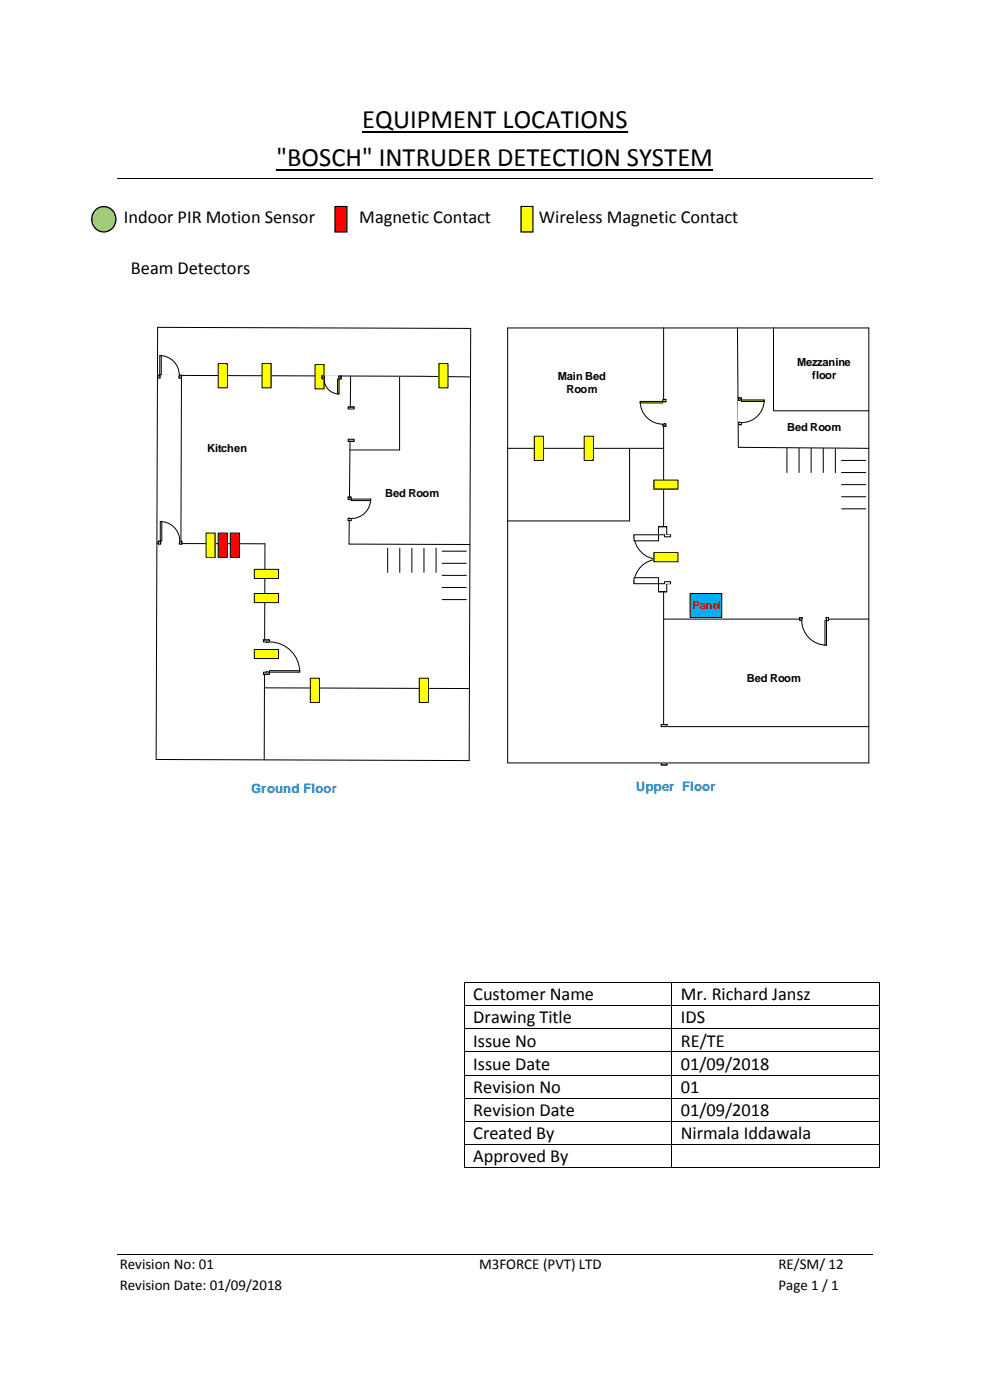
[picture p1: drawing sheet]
<svg xmlns="http://www.w3.org/2000/svg" width="210mm" height="297mm" viewBox="0 0 210 297" stroke-linecap="round" stroke-linejoin="round" font-family="sans-serif">
<path d="M58.7 36h92.6M76.9 28.1h56.3" fill="none" stroke="#000" stroke-width=".38"/>
<path d="M24.9 37.8h160.3M33.4 79.6l66.4 .4M33.4 69.4l66.5 .3-.4 91.7-66.4-.3zM38.5 79.6l-.1 35.7M74.4 79.8l-.4 35.6 25.7 .1M74.2 95.5h10.6M34.4 115.3l21.8 .1-.2 45.8M38.4 115.1l-5.1 .2M56.1 145.9l43.5 .2" fill="none" stroke="#000" stroke-width=".21"/>
<path d="M66.8 77.4h2v5.1h-2z" fill-rule="evenodd" fill="#ff0"/>
<path d="M66.8 77.4h2v5.1h-2z" fill="none" stroke="#000" stroke-width=".21"/>
<path d="M55.6 77.1h1.9v5.2h-1.9z" fill-rule="evenodd" fill="#ff0"/>
<path d="M55.6 77.1h1.9v5.2h-1.9z" fill="none" stroke="#000" stroke-width=".21"/>
<path d="M46.3 77.1h1.9v5.2h-1.9z" fill-rule="evenodd" fill="#ff0"/>
<path d="M46.3 77.1h1.9v5.2h-1.9z" fill="none" stroke="#000" stroke-width=".21"/>
<path d="M43.7 113.1h1.9v5.1h-1.9z" fill-rule="evenodd" fill="#ff0"/>
<path d="M43.7 113.1h1.9v5.1h-1.9z" fill="none" stroke="#000" stroke-width=".21"/>
<path d="M48.9 113.1h1.9v5.1h-1.9z" fill-rule="evenodd" fill="#f00"/>
<path d="M48.9 113.1h1.9v5.1h-1.9z" fill="none" stroke="#000" stroke-width=".21"/>
<path d="M46.3 113.1h1.9v5.1h-1.9z" fill-rule="evenodd" fill="#f00"/>
<path d="M46.3 113.1h1.9v5.1h-1.9z" fill="none" stroke="#000" stroke-width=".21"/>
<path d="M93.1 77.1h1.9v5.2h-1.9z" fill-rule="evenodd" fill="#ff0"/>
<g fill="none" stroke="#000" stroke-width=".21">
<path d="M93.1 77.1h1.9v5.2h-1.9zM107.7 69.6h76.6v92.3h-76.6zM140.8 69.6v92.3M156.4 69.6l.2 25.3 27.7 .2M164.1 69.6v17.6h20.2M166.9 95.1v5.2M169.5 95.1v5.2M172.1 95.1v5.2M174.6 95.1v5.2M177.2 95.1v5.2M178.5 97.7h5.2M82.2 116.3v5.1"/>
<path d="M84.8 116.3v5.1M87.4 116.3v5.1M89.9 116.3v5.1M92.5 116.3v5.1M93.8 119.5h5.1M93.8 116.9h5.1M178.5 102.8h5.2M178.5 100.3h5.2M178.5 105.4h5.2M178.5 108h5.2M93.8 122.1h5.1M93.8 124.6h5.1"/>
<path d="M93.8 127.2h5.1M140.8 131.3h43.5"/>
</g>
<path d="M33.5 79.5h5l-.1 .8-4.9-.1z" fill-rule="evenodd" fill="#fff"/>
<path d="M33.5 79.5h5l-.1 .8-4.9-.1z" fill="none" stroke="#fff" stroke-width=".21"/>
<path d="M33.5 79.6h.4v.6h-.4zM38 79.6v.6h.4l.1-.6z" fill-rule="evenodd" fill="#fff"/>
<path d="M33.9 79.9v-.3h-.4v.6h.4M38 79.9v-.3h.5l-.1 .6h-.4" fill="none" stroke="#000" stroke-width=".21"/>
<path d="M33.9 79.9l.1 .3zM37.9 79.9l.1 .3z" fill-rule="evenodd" fill="#fff"/>
<path d="M33.5 79.6v.6M33.9 79.9h.1l-.1 .3M33.9 75.4a4.1 4.1 0 0 1 4.1 4.2M38 79.9l-.1 .3h.1M38.5 79.6l-.1 .6" fill="none" stroke="#000" stroke-width=".21"/>
<path d="M33.9 75.4h.3v4.2h-.3z" fill-rule="evenodd" fill="#fff"/>
<path d="M33.9 75.4h.3v4.2h-.3z" fill="none" stroke="#000" stroke-width=".21"/>
<path d="M68.3 79.7h4.1v.7h-4.1z" fill-rule="evenodd" fill="#fff"/>
<path d="M68.3 79.7h4.1v.7h-4.1z" fill="none" stroke="#fff" stroke-width=".21"/>
<path d="M71.9 79.8h.5v.6h-.5zM68.3 79.8v.6h.5v-.6z" fill-rule="evenodd" fill="#ff0"/>
<path d="M68.8 79.8h-.5v.6h.5v-.3M71.9 79.8h.5v.6h-.5v-.3" fill="none" stroke="#000" stroke-width=".21"/>
<path d="M71.8 79.8l.1 .3zM68.8 79.8l.1 .3z" fill-rule="evenodd" fill="#ff0"/>
<path d="M68.3 79.8v.6M68.8 79.8h.1l-.1 .3M71.9 79.8h-.1l.1 .3M72.4 79.8v.6M68.8 80.4a3.2 3.2 0 0 0 3.1 3.2M71.6 80.4h.3v3.2h-.3z" fill="none" stroke="#000" stroke-width=".21"/>
<path d="M71.8 80.4v3.2" fill="none" stroke="#ff0" stroke-width=".33"/>
<path d="M65.8 143.9h2v5.1h-2z" fill-rule="evenodd" fill="#ff0"/>
<path d="M65.8 143.9h2v5.1h-2z" fill="none" stroke="#000" stroke-width=".21"/>
<path d="M88.9 143.9h2v5.1h-2z" fill-rule="evenodd" fill="#ff0"/>
<path d="M88.9 143.9h2v5.1h-2z" fill="none" stroke="#000" stroke-width=".21"/>
<path d="M54 125.9h5.1v1.9h-5.1z" fill-rule="evenodd" fill="#ff0"/>
<path d="M54 125.9h5.1v1.9h-5.1z" fill="none" stroke="#000" stroke-width=".21"/>
<path d="M54 120.8h5.1v1.9h-5.1z" fill-rule="evenodd" fill="#ff0"/>
<path d="M54 120.8h5.1v1.9h-5.1z" fill="none" stroke="#000" stroke-width=".21"/>
<path d="M55.8 135.8h1.4v7.2h-1.4z" fill-rule="evenodd" fill="#fff"/>
<path d="M55.8 135.8h1.4v7.2h-1.4z" fill="none" stroke="#fff" stroke-width=".21"/>
<path d="M55.9 142.6v.4h1.3v-.4zM55.9 135.8h1.3v.4h-1.3z" fill-rule="evenodd" fill="#fff"/>
<path d="M56.5 136.2h-.6v-.4h1.3v.4h-.4M56.5 142.6h-.6v.4h1.3v-.4h-.4" fill="none" stroke="#000" stroke-width=".21"/>
<path d="M56.5 142.5l.3 .1zM56.5 136.2l.3 .1z" fill-rule="evenodd" fill="#fff"/>
<path d="M55.9 135.8h1.3M56.5 136.2h.3M57.2 136.2a6.4 6.4 0 0 1 6.4 6.4M55.9 143h1.3M56.5 142.6v-.1l.3 .1" fill="none" stroke="#000" stroke-width=".21"/>
<path d="M57.2 142.3h6.4v.3h-6.4z" fill-rule="evenodd" fill="#fff"/>
<path d="M57.2 142.3h6.4v.3h-6.4z" fill="none" stroke="#000" stroke-width=".21"/>
<path d="M138.7 101.9h5.1v1.9h-5.1z" fill-rule="evenodd" fill="#ff0"/>
<path d="M138.7 101.9h5.1v1.9h-5.1z" fill="none" stroke="#000" stroke-width=".21"/>
<path d="M33.6 114.7h5v.8h-5z" fill-rule="evenodd" fill="#fff"/>
<path d="M33.6 114.7h5v.8h-5z" fill="none" stroke="#fff" stroke-width=".21"/>
<path d="M33.6 114.8h.4v.6h-.4zM38.1 114.8v.6h.5v-.6z" fill-rule="evenodd" fill="#fff"/>
<path d="M34 115.1v-.3h-.4v.6h.4M38.1 115.1v-.3h.5v.6h-.5" fill="none" stroke="#000" stroke-width=".21"/>
<path d="M34 115.1l.1 .3zM38 115.1l.1 .3z" fill-rule="evenodd" fill="#fff"/>
<path d="M33.6 114.8v.6M34 115.1h.1l-.1 .3M34 110.6a4.1 4.1 0 0 1 4.1 4.2M38.1 115.1h-.1l.1 .3M38.6 114.8v.6" fill="none" stroke="#000" stroke-width=".21"/>
<path d="M34 110.6h.3v4.2h-.3z" fill-rule="evenodd" fill="#fff"/>
<path d="M34 110.6h.3v4.2h-.3z" fill="none" stroke="#000" stroke-width=".21"/>
<path d="M73.8 105.5h.7v4.9h-.7z" fill-rule="evenodd" fill="#fff"/>
<path d="M73.8 105.5h.7v4.9h-.7z" fill="none" stroke="#fff" stroke-width=".21"/>
<path d="M73.9 105.5h.6v.4h-.6zM73.9 110v.4h.6v-.4z" fill-rule="evenodd" fill="#fff"/>
<path d="M73.9 105.9v-.4h.6v.4h-.3M73.9 110v.4h.6v-.4h-.3" fill="none" stroke="#000" stroke-width=".21"/>
<path d="M73.9 105.9l.3 .1zM73.9 109.9l.3 .1z" fill-rule="evenodd" fill="#fff"/>
<path d="M73.9 105.9v.1l.3-.1M73.9 110h.3M73.9 105.5h.6M73.9 110.4h.6M78.6 105.9a4.1 4.1 0 0 1-4.1 4.1" fill="none" stroke="#000" stroke-width=".21"/>
<path d="M74.5 105.9h4.1v.3h-4.1z" fill-rule="evenodd" fill="#fff"/>
<path d="M74.5 105.9h4.1v.3h-4.1z" fill="none" stroke="#000" stroke-width=".21"/>
<path d="M73.8 86.3h1.4v7.3h-1.4z" fill-rule="evenodd" fill="#fff"/>
<path d="M73.8 86.3h1.4v7.3h-1.4z" fill="none" stroke="#fff" stroke-width=".21"/>
<path d="M73.9 93.2v.4h1.2v-.4zM73.9 86.3h1.2v.5h-1.2z" fill-rule="evenodd" fill="#fff"/>
<path d="M73.9 93.2h1.2v.4h-1.2zM73.9 86.3h1.2v.5h-1.2zM73.9 93.6h1.2M73.9 86.3h1.2M107.7 95.1h33.1" fill="none" stroke="#000" stroke-width=".21"/>
<path d="M113.3 92.5h2v5.2h-2z" fill-rule="evenodd" fill="#ff0"/>
<path d="M113.3 92.5h2v5.2h-2z" fill="none" stroke="#000" stroke-width=".21"/>
<path d="M123.9 92.5h2v5.2h-2z" fill-rule="evenodd" fill="#ff0"/>
<path d="M123.9 92.5h2v5.2h-2zM140.2 154.2h44.1" fill="none" stroke="#000" stroke-width=".21"/>
<path d="M140.2 153.7h1.4v8.6h-1.4z" fill-rule="evenodd" fill="#fff"/>
<path d="M140.2 153.7h1.4v8.6h-1.4z" fill="none" stroke="#fff" stroke-width=".21"/>
<path d="M140.2 161.9v.4h1.3v-.4zM140.2 153.7h1.3v.5h-1.3z" fill-rule="evenodd" fill="#fff"/>
<path d="M140.2 153.7h1.3v.5h-1.3zM140.2 153.7h1.3M140.2 161.9h1.3v.4h-1.3zM140.2 162.3h1.3" fill="none" stroke="#000" stroke-width=".21"/>
<path d="M139.7 111.7h1.8v13.8h-1.8z" fill-rule="evenodd" fill="#fff"/>
<path d="M139.7 111.7h1.8v13.8h-1.8z" fill="none" stroke="#fff" stroke-width=".21"/>
<path d="M139.7 111.7v1.8h2.6h-.9v-1.8zM139.7 123.8h2.6h-.9v1.7h-1.7z" fill-rule="evenodd" fill="#fff"/>
<path d="M141 113.5h-1.3v-1.8h1.7v1.8h.9M141 123.8h-1.3v1.7h1.7v-1.7h.9" fill="none" stroke="#000" stroke-width=".21"/>
<path d="M141 113.5v.4h1.3v-.4zM141 123.4h1.3v.4h-1.3z" fill-rule="evenodd" fill="#fff"/>
<path d="M134.5 113.5a5.2 5.2 0 0 0 5.2 5.1 5.2 5.2 0 0 0-5.2 5.2M139.7 111.7h1.7M141 113.5v.4h1.3v-.4M139.7 125.5h1.7M141 123.8v-.4h1.3v.4" fill="none" stroke="#000" stroke-width=".21"/>
<path d="M134.5 122.6h5.2v1.2h-5.2z" fill-rule="evenodd" fill="#fff"/>
<path d="M134.5 122.6h5.2v1.2h-5.2z" fill="none" stroke="#000" stroke-width=".21"/>
<path d="M134.5 113.5h5.2v1.2h-5.2z" fill-rule="evenodd" fill="#fff"/>
<path d="M134.5 113.5h5.2v1.2h-5.2z" fill="none" stroke="#000" stroke-width=".21"/>
<path d="M146.4 125.9h6.7v5.1h-6.7z" fill-rule="evenodd" fill="#00b0f0"/>
<path d="M146.4 125.9h6.7v5.1h-6.7z" fill="none" stroke="#000" stroke-width=".21"/>
<path d="M169.7 131h6.1v.7h-6.1z" fill-rule="evenodd" fill="#fff"/>
<path d="M169.7 131h6.1v.7h-6.1z" fill="none" stroke="#fff" stroke-width=".21"/>
<path d="M175.3 131l.5 .1v.5h-.5zM169.7 131.1v.5h.4v-.6z" fill-rule="evenodd" fill="#fff"/>
<path d="M170.1 131l-.4 .1v.5h.4v-.3M175.3 131l.5 .1v.5h-.5v-.3" fill="none" stroke="#000" stroke-width=".21"/>
<path d="M175.2 131l.1 .3zM170.1 131l.1 .3z" fill-rule="evenodd" fill="#fff"/>
<path d="M169.7 131.1v.5M170.1 131v.3M170.1 131.6a5.2 5.2 0 0 0 5.2 5.3M175.3 131h-.1l.1 .3M175.8 131.1v.5" fill="none" stroke="#000" stroke-width=".21"/>
<path d="M175 131.6h.3v5.3h-.3z" fill-rule="evenodd" fill="#fff"/>
<path d="M175 131.6h.3v5.3h-.3z" fill="none" stroke="#000" stroke-width=".21"/>
<path d="M156.6 84.4h.7v5.7h-.7z" fill-rule="evenodd" fill="#fff"/>
<path d="M156.6 84.4h.7v5.7h-.7z" fill="none" stroke="#fff" stroke-width=".21"/>
<path d="M156.7 84.4h.6v.4h-.6zM156.7 89.7v.4h.6v-.4z" fill-rule="evenodd" fill="#ff0"/>
<path d="M156.7 84.8v-.4h.6v.4h-.3M156.7 89.7v.4h.6v-.4h-.3" fill="none" stroke="#000" stroke-width=".21"/>
<path d="M156.7 84.8l.3 .2zM156.7 89.6l.3 .1z" fill-rule="evenodd" fill="#ff0"/>
<path d="M156.7 84.8h.3M156.7 89.7v-.1l.3 .1M156.7 84.4h.6M156.7 90.1h.6M157.3 84.8h4.8v.4h-4.8zM162.1 84.8a4.8 4.8 0 0 1-4.8 4.9" fill="none" stroke="#000" stroke-width=".21"/>
<path d="M157.3 85h4.8" fill="none" stroke="#ff0" stroke-width=".32"/>
<path d="M140.6 84.7h.7v5.7h-.7z" fill-rule="evenodd" fill="#fff"/>
<path d="M140.6 84.7h.7v5.7h-.7z" fill="none" stroke="#fff" stroke-width=".21"/>
<path d="M140.6 84.7v.5h.7v-.5zM140.6 90h.7v.4h-.7z" fill-rule="evenodd" fill="#ff0"/>
<path d="M140.9 85.2h-.3v-.5h.7v.5M140.9 90h-.3v.4h.7v-.4" fill="none" stroke="#000" stroke-width=".21"/>
<path d="M140.9 85.2l.4 .1zM140.9 89.9l.4 .1z" fill-rule="evenodd" fill="#ff0"/>
<path d="M135.8 85.2h4.8v.3h-4.8zM135.8 85.2a4.8 4.8 0 0 0 4.8 4.8M140.6 84.7h.7M140.6 90.4h.7M140.9 85.2v.1l.4-.1M140.9 90v-.1l.4 .1" fill="none" stroke="#000" stroke-width=".21"/>
<path d="M135.8 85.3h4.8" fill="none" stroke="#ff0" stroke-width=".32"/>
<path d="M54 137.8h5.1v1.9h-5.1z" fill-rule="evenodd" fill="#ff0"/>
<path d="M54 137.8h5.1v1.9h-5.1z" fill="none" stroke="#000" stroke-width=".21"/>
<path d="M138.7 117.3h5.1v1.9h-5.1z" fill-rule="evenodd" fill="#ff0"/>
<g fill="none" stroke="#000" stroke-width=".21">
<path d="M84.8 80.1v15.4M133.6 95.1v15.4h-25.9M138.7 117.3h5.1v1.9h-5.1zM98.5 208.5v4.8M98.5 213.4v4.8M98.5 218.3v4.8M98.6 208.4h43.8M98.6 213.4h43.8M98.6 218.3h43.8M142.5 208.5v4.8M142.5 213.4v4.8M142.5 218.3v4.8"/>
<path d="M142.6 208.4h43.9M142.6 213.4h43.9M142.6 218.3h43.9M186.6 208.5v4.8M186.6 213.4v4.8M186.6 218.3v4.8M98.5 223.3v4.7M98.5 228.2v4.8M98.5 233.1v4.8M98.5 238v4.8M98.6 223.2h43.8M98.6 228.1h43.8"/>
<path d="M98.6 233h43.8M98.6 237.9h43.8M142.5 223.3v4.7M142.5 228.2v4.8M142.5 233.1v4.8M142.5 238v4.8M142.6 223.2h43.9M142.6 228.1h43.9M142.6 233h43.9M142.6 237.9h43.9M186.6 223.3v4.7M186.6 228.2v4.8"/>
<path d="M186.6 233.1v4.8M186.6 238v4.8M98.5 243v4.7M98.6 242.9h43.8M98.6 247.8h43.8M142.5 243v4.7M142.6 242.9h43.9M142.6 247.8h43.9M186.6 243v4.7M24.9 266.1h160.3"/>
</g>
<g fill="#000">
<path d="M98.4 208.4h.2v.1h-.2z" fill-rule="evenodd"/>
<path d="M98.4 208.4h.2v.1h-.2z" fill-rule="evenodd"/>
<path d="M98.4 213.3h.2v.1h-.2z" fill-rule="evenodd"/>
<path d="M98.4 218.2h.2v.1h-.2z" fill-rule="evenodd"/>
<path d="M142.4 208.4h.2v.1h-.2z" fill-rule="evenodd"/>
<path d="M142.4 213.3h.2v.1h-.2z" fill-rule="evenodd"/>
<path d="M142.4 218.2h.2v.1h-.2z" fill-rule="evenodd"/>
<path d="M186.5 208.4h.1v.1h-.1z" fill-rule="evenodd"/>
<path d="M186.5 208.4h.1v.1h-.1z" fill-rule="evenodd"/>
<path d="M186.5 213.3h.1v.1h-.1z" fill-rule="evenodd"/>
<path d="M186.5 218.2h.1v.1h-.1z" fill-rule="evenodd"/>
<path d="M98.4 223.1h.2v.2h-.2z" fill-rule="evenodd"/>
<path d="M98.4 228h.2v.2h-.2z" fill-rule="evenodd"/>
<path d="M98.4 233h.2v.1h-.2z" fill-rule="evenodd"/>
<path d="M98.4 237.9h.2v.1h-.2z" fill-rule="evenodd"/>
<path d="M142.4 223.1h.2v.2h-.2z" fill-rule="evenodd"/>
<path d="M142.4 228h.2v.2h-.2z" fill-rule="evenodd"/>
<path d="M142.4 233h.2v.1h-.2z" fill-rule="evenodd"/>
<path d="M142.4 237.9h.2v.1h-.2z" fill-rule="evenodd"/>
<path d="M186.5 223.1h.1v.2h-.1z" fill-rule="evenodd"/>
<path d="M186.5 228h.1v.2h-.1z" fill-rule="evenodd"/>
<path d="M186.5 233h.1v.1h-.1z" fill-rule="evenodd"/>
<path d="M186.5 237.9h.1v.1h-.1z" fill-rule="evenodd"/>
<path d="M98.4 242.8h.2v.2h-.2z" fill-rule="evenodd"/>
<path d="M98.4 247.7h.2v.2h-.2z" fill-rule="evenodd"/>
<path d="M98.4 247.7h.2v.2h-.2z" fill-rule="evenodd"/>
<path d="M142.4 242.8h.2v.2h-.2z" fill-rule="evenodd"/>
<path d="M142.4 247.7h.2v.2h-.2z" fill-rule="evenodd"/>
<path d="M186.5 242.8h.1v.2h-.1z" fill-rule="evenodd"/>
<path d="M186.5 247.7h.1v.2h-.1z" fill-rule="evenodd"/>
<path d="M186.5 247.7h.1v.2h-.1z" fill-rule="evenodd"/>
</g>
<path d="M20.4 44.4a2.62 2.62 0 0 1 3.5 .4 2.62 2.62 0 0 1 0 3.5 2.62 2.62 0 0 1-3.5 .3 2.79 2.79 0 0 1 0-4.2z" fill-rule="evenodd" fill="#92d050"/>
<path d="M20.4 44.4a2.62 2.62 0 0 1 3.5 .4 2.62 2.62 0 0 1 0 3.5 2.62 2.62 0 0 1-3.5 .3 2.79 2.79 0 0 1 0-4.2z" fill="none" stroke="#000" stroke-width=".26"/>
<path d="M71.1 43.8h2.5v5.4h-2.5z" fill-rule="evenodd" fill="#f00"/>
<path d="M71.1 43.8h2.5v5.4h-2.5z" fill="none" stroke="#000" stroke-width=".26"/>
<path d="M110.5 43.8h2.5v5.4h-2.5z" fill-rule="evenodd" fill="#ff0"/>
<path d="M110.5 43.8h2.5v5.4h-2.5z" fill="none" stroke="#000" stroke-width=".26"/>
<g font-size="5.6">
<text x="76.9" y="27.2">EQUIPMENT LOCATIONS</text>
<text x="58.7" y="35.2">&quot;BOSCH&quot; INTRUDER DETECTION SYSTEM</text>
</g>
<g font-size="3.9">
<text x="26.3" y="47.3">Indoor PIR Motion Sensor</text>
<text x="76.2" y="47.3">Magnetic Contact</text>
<text x="114.3" y="47.3">Wireless Magnetic Contact</text>
<text x="27.8" y="58.2">Beam Detectors</text>
<text x="100.4" y="212.2">Customer Name</text>
<text x="144.4" y="212.2">Mr. Richard Jansz</text>
<text x="100.4" y="217.1">Drawing Title</text>
<text x="144.4" y="217.1">IDS</text>
<text x="100.4" y="222">Issue No</text>
<text x="100.4" y="226.9">Issue Date</text>
<text x="144.4" y="222">RE/TE</text>
<text x="144.4" y="226.9">01/09/2018</text>
<text x="100.4" y="231.9">Revision No</text>
<text x="144.4" y="231.9">01</text>
<text x="100.4" y="236.8">Revision Date</text>
<text x="144.4" y="236.8">01/09/2018</text>
<text x="100.4" y="241.7">Created By</text>
<text x="144.4" y="241.7">Nirmala Iddawala</text>
<text x="100.4" y="246.6">Approved By</text>
</g>
<g font-size="3.2">
<text x="25.4" y="269.2">Revision No: 01</text>
<text x="101.6" y="269.2">M3FORCE (PVT) LTD</text>
<text x="165.1" y="269.2">RE/SM/ 12</text>
<text x="25.4" y="273.6">Revision Date: 01/09/2018</text>
<text x="165.1" y="273.6">Page 1 / 1</text>
</g>
<g font-size="2.8" fill="#0070c0">
<text x="134.9" y="167.8">Upper Floor</text>
<text x="53.3" y="168.3">Ground Floor</text>
</g>
<g font-size="2.4">
<text x="169.1" y="77.6">Mezzanine</text>
<text x="118.3" y="80.6">Main Bed</text>
<text x="120.2" y="83.4">Room</text>
<text x="172.3" y="80.4">floor</text>
<text x="43.9" y="95.9">Kitchen</text>
<text x="167" y="91.5">Bed Room</text>
<text x="81.7" y="105.4">Bed Room</text>
<text x="158.4" y="144.7">Bed Room</text>
</g>
<text font-size="2.4" fill="#f00" x="146.9" y="129.3">Panel</text>
</svg>
